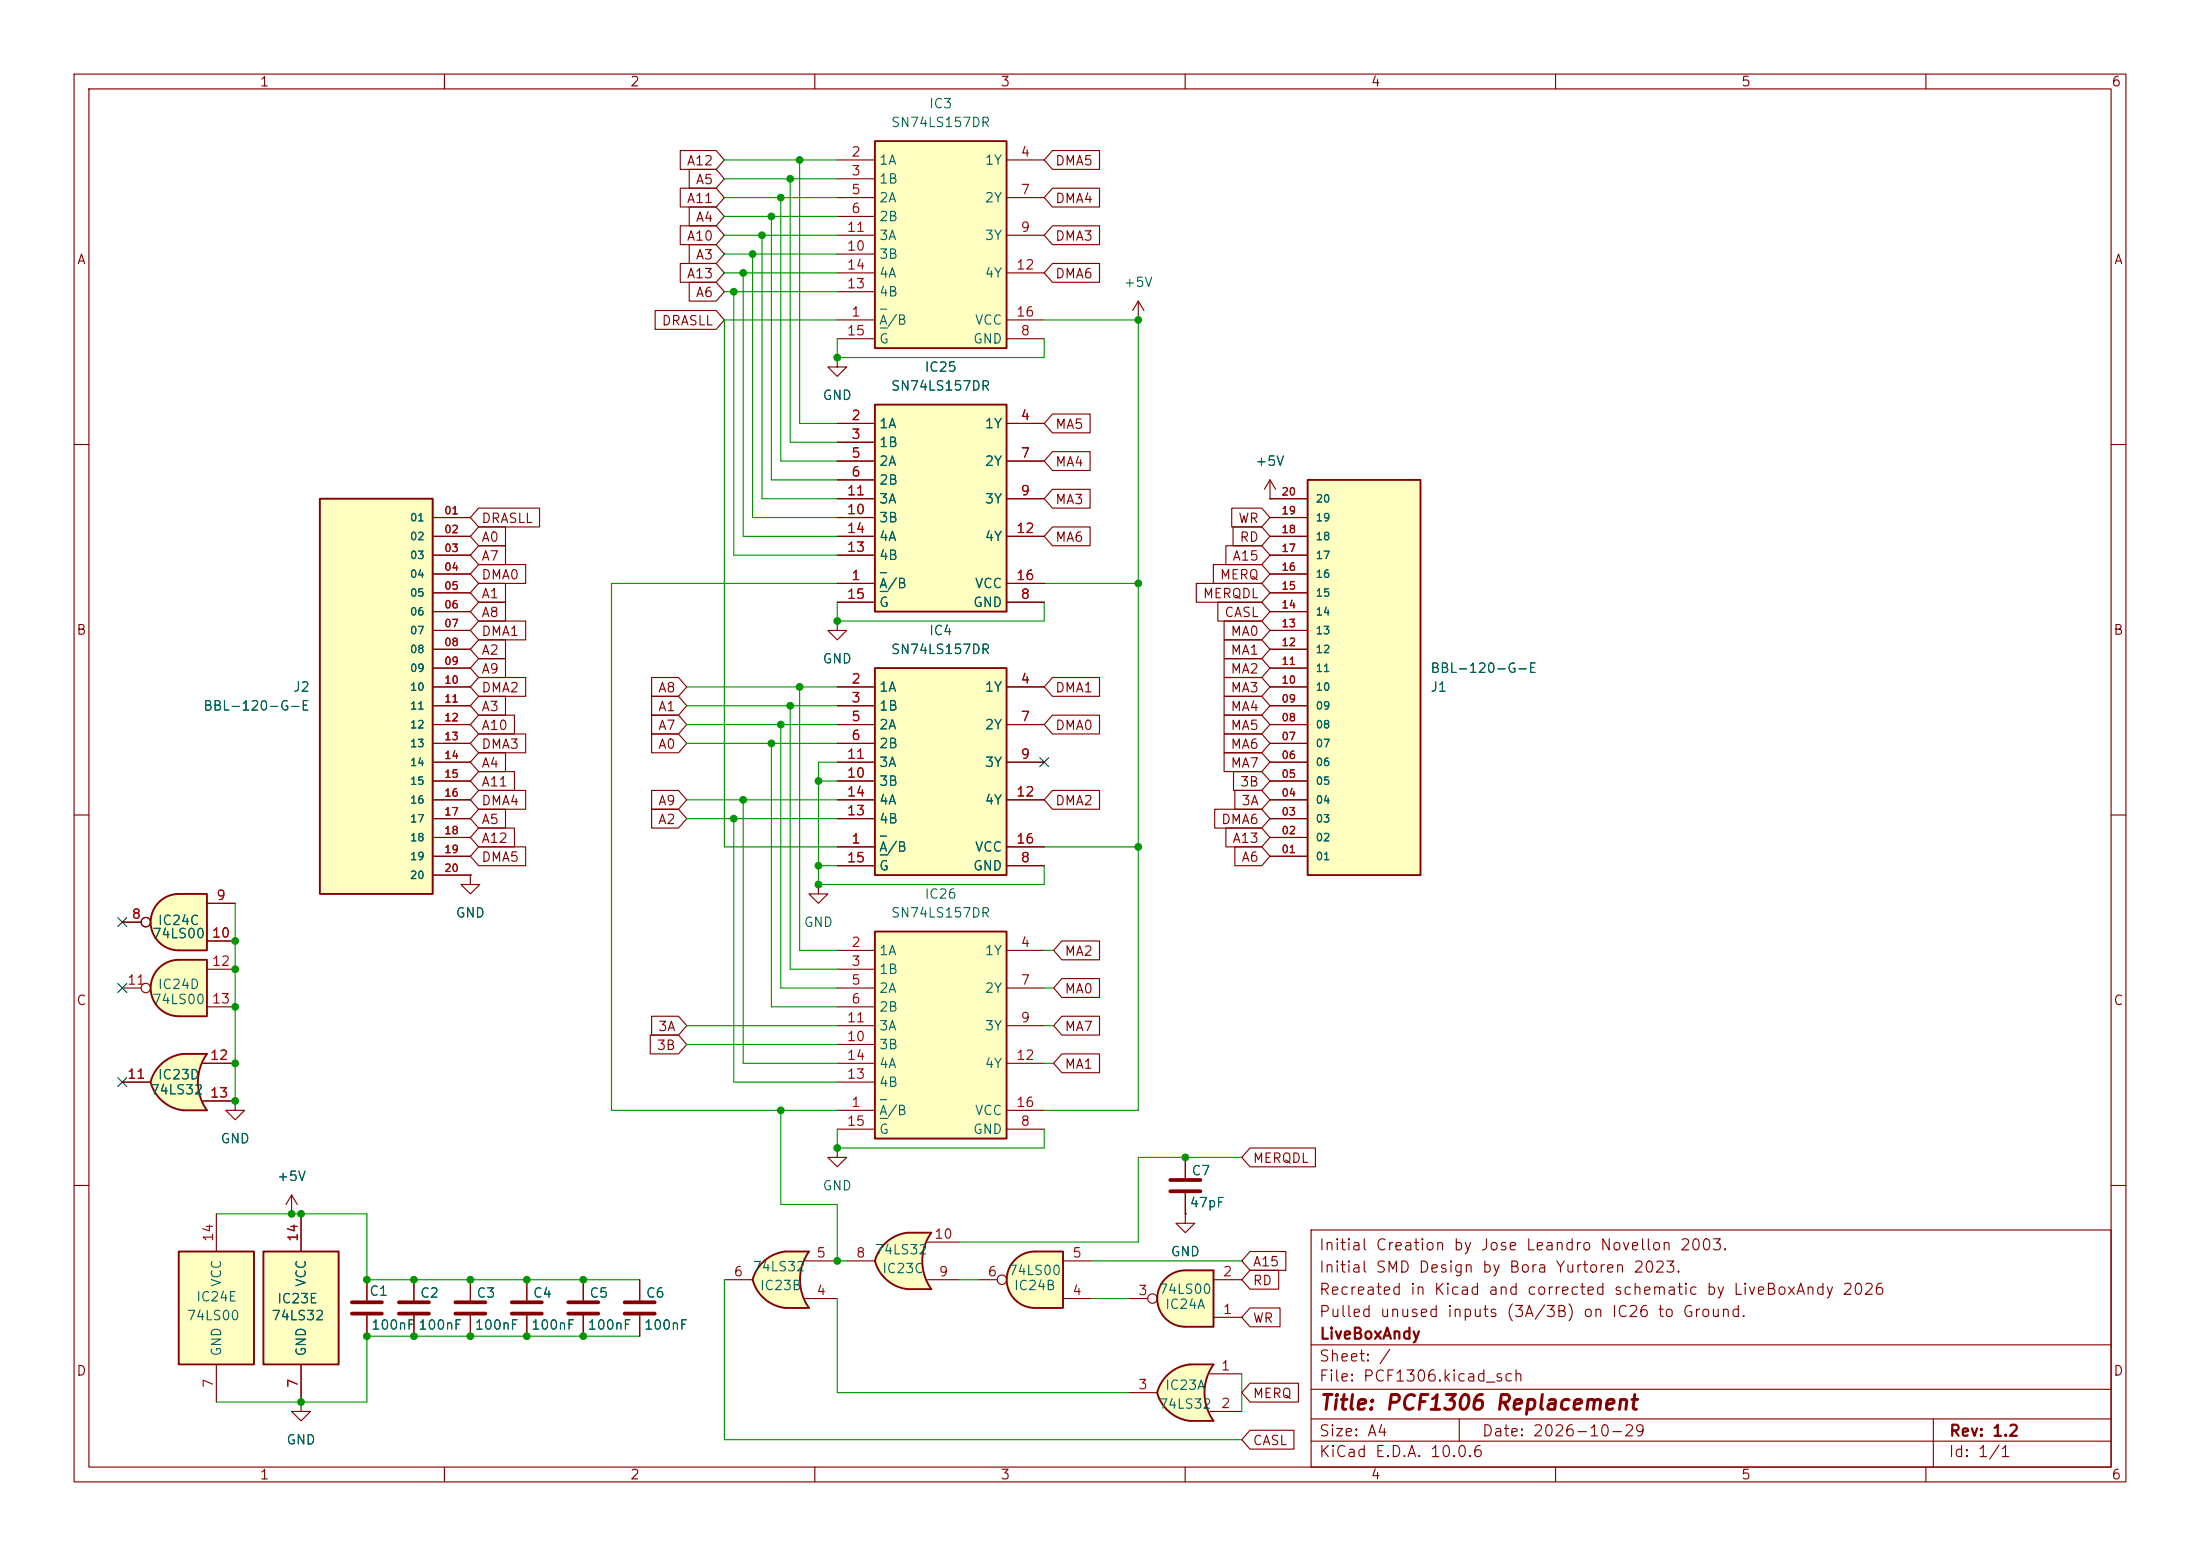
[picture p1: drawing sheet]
<svg xmlns="http://www.w3.org/2000/svg" width="297mm" height="210mm" viewBox="0 0 297 210" stroke-linecap="round" stroke-linejoin="round" font-family="sans-serif">
<g fill="none" stroke="#840000" stroke-width=".15">
<path d="M10 10h277v190h-277zM12 12h273v186h-273zM60 10v2M110 10v2M160 10v2M210 10v2M260 10v2M10 60h2M171.4 67.3h.1M171.4 64.8l-.7 1.2M171.4 64.8l.8 1.2M171.4 64.8v2.5"/>
<path d="M285 60h2M113 83.8v1.3h1.3l-1.3 1.3-1.2-1.3h1.2M113 83.8h.1M10 110h2M285 110h2M10 160h2M177 166h108v32h-108zM285 160h2M60 198v2M110 198v2M160 198v2M177 194.5h108"/>
<path d="M177 191.5h108M177 187.5h108M177 181.5h108M197 191.5v3M210 198v2M260 198v2M261 191.5v6.5"/>
</g>
<path d="M176.5 64.8h15.3v53.3h-15.3z" fill="#ffffc2"/>
<path d="M176.5 64.8h15.3v53.3h-15.3z" fill="none" stroke="#840000" stroke-width=".25"/>
<g fill="none" stroke="#840000" stroke-width=".15">
<path d="M113 48.3v1.2h1.3l-1.3 1.3-1.2-1.3h1.2M113 48.3h.1M171.4 77.5h5.1M171.4 74.9h5.1M171.4 72.4h5.1M171.4 69.9h5.1M171.4 67.3h5.1M171.4 97.8h5.1M171.4 95.3h5.1M171.4 92.7h5.1M171.4 90.2h5.1M171.4 87.6h5.1"/>
<path d="M171.4 85.1h5.1M171.4 82.6h5.1M171.4 80h5.1M171.4 115.6h5.1M171.4 113h5.1M171.4 110.5h5.1M171.4 108h5.1M171.4 105.4h5.1M171.4 102.9h5.1M171.4 100.3h5.1"/>
</g>
<path d="M118.1 54.6h17.8v28h-17.8z" fill="#ffffc2"/>
<path d="M118.1 54.6h17.8v28h-17.8z" fill="none" stroke="#840000" stroke-width=".25"/>
<g fill="none" stroke="#840000" stroke-width=".15">
<path d="M113 57.2h5.1M113 59.7h5.1M135.9 57.2h5.1M113 78.7h5.1M113 62.2h5.1M113 64.8h5.1M113 67.3h5.1M113 69.9h5.1M113 72.4h5.1M113 74.9h5.1M135.9 78.7h5.1M135.9 62.2h5.1"/>
<path d="M135.9 67.3h5.1M135.9 72.4h5.1M113 81.3h5.1M135.9 81.3h5.1"/>
</g>
<path d="M118.8 77.3h.9M118.8 79.8h1.1" fill="none" stroke="#006464" stroke-width=".15"/>
<path d="M118.1 90.2h17.8v27.9h-17.8z" fill="#ffffc2"/>
<path d="M118.1 90.2h17.8v27.9h-17.8z" fill="none" stroke="#840000" stroke-width=".25"/>
<g fill="none" stroke="#840000" stroke-width=".15">
<path d="M113 92.7h5.1M113 95.3h5.1M113 97.8h5.1M135.9 92.7h5.1M135.9 97.8h5.1M113 114.3h5.1M113 100.3h5.1M113 116.8h5.1M113 102.9h5.1M113 105.4h5.1M113 108h5.1M113 110.5h5.1"/>
<path d="M135.9 114.3h5.1M135.9 116.8h5.1M135.9 102.9h5.1M135.9 108h5.1"/>
</g>
<path d="M118.8 112.9h.9M118.8 115.4h1.1" fill="none" stroke="#006464" stroke-width=".15"/>
<path d="M118.1 19.1h17.8v27.9h-17.8z" fill="#ffffc2"/>
<path d="M118.1 19.1h17.8v27.9h-17.8z" fill="none" stroke="#840000" stroke-width=".25"/>
<g fill="none" stroke="#840000" stroke-width=".15">
<path d="M113 21.6h5.1M113 24.1h5.1M113 26.7h5.1M113 29.2h5.1M113 31.8h5.1M113 34.3h5.1M113 36.8h5.1M113 39.4h5.1M135.9 21.6h5.1M135.9 26.7h5.1M135.9 31.8h5.1M135.9 36.8h5.1"/>
<path d="M113 43.2h5.1M113 45.7h5.1M135.9 43.2h5.1M135.9 45.7h5.1M153.7 43.2h.1M153.7 40.6l-.8 1.3M153.7 40.6l.7 1.3M153.7 40.6v2.6M63.5 118.1v1.3h1.3l-1.3 1.3-1.3-1.3h1.3M63.5 118.1h.1"/>
</g>
<path d="M118.8 41.7h.9M118.8 44.3h1.1" fill="none" stroke="#006464" stroke-width=".15"/>
<path d="M43.2 67.3h15.2v53.4h-15.2z" fill="#ffffc2"/>
<path d="M43.2 67.3h15.2v53.4h-15.2z" fill="none" stroke="#840000" stroke-width=".25"/>
<g fill="none" stroke="#840000" stroke-width=".15">
<path d="M58.4 69.9h5.1M58.4 72.4h5.1M58.4 74.9h5.1M58.4 77.5h5.1M58.4 80h5.1M58.4 82.6h5.1M58.4 85.1h5.1M58.4 87.6h5.1M58.4 90.2h5.1M58.4 92.7h5.1M58.4 95.3h5.1M58.4 97.8h5.1"/>
<path d="M58.4 100.3h5.1M58.4 102.9h5.1M58.4 105.4h5.1M58.4 108h5.1M58.4 110.5h5.1M58.4 113h5.1M58.4 115.6h5.1M58.4 118.1h5.1M31.7 148.6v1.3h1.3l-1.3 1.2-1.2-1.2h1.2M31.7 148.6h.1M39.4 163.8h.1M39.4 161.3l-.8 1.3"/>
<path d="M39.4 161.3l.7 1.3M39.4 161.3v2.5"/>
</g>
<path d="M24.8 142.2h3.1M24.8 149.9h3.1" fill="none" stroke="#ffffc2" stroke-width=".14"/>
<g fill="#ffffc2" stroke="#ffffc2" stroke-width=".14">
<path d="M20.3 146.1l5-1.4-.6 5.2a5.2 5.2 0 0 1-4.4-3.8z"/>
<path d="M21.6 143.8a5.1 5.1 0 0 1 3.1-1.6l.6 5.2-5-1.3 .5-1.2z"/>
</g>
<path d="M24.8 142.2h3.1a6.6 6.6 0 0 0 0 7.7h-3.1z" fill="#ffffc2"/>
<path d="M24.7 142.2a5.1 5.1 0 0 0-4.4 3.9 5.2 5.2 0 0 0 4.4 3.8M24.8 142.2h3.1a6.6 6.6 0 0 0 0 7.7h-3.1" fill="none" stroke="#840000" stroke-width=".25"/>
<path d="M16.5 146.1h3.8M27.4 143.5h4.3M27.4 148.6h4.3" fill="none" stroke="#840000" stroke-width=".15"/>
<path d="M21.4 121.8a3.8 3.8 0 0 1 2.7-1.1v7.6a3.8 3.8 0 0 1-3.5-2.4 3.8 3.8 0 0 1 .8-4.1z" fill="#ffffc2" stroke="#ffffc2" stroke-width=".14"/>
<path d="M24.1 120.7h3.8v7.6h-3.8z" fill="#ffffc2"/>
<path d="M21.4 121.8a3.8 3.8 0 0 1 2.7-1.1h3.8v7.6h-3.8a3.8 3.8 0 0 1-3.5-2.4 3.8 3.8 0 0 1 .8-4.1z" fill="none" stroke="#840000" stroke-width=".25"/>
<g fill="none" stroke="#840000" stroke-width=".15">
<path d="M16.5 124.5h2.5M27.9 121.9h3.8M27.9 127h3.8"/>
<circle cx="19.7" cy="124.5" r=".63"/>
</g>
<path d="M21.4 130.7a3.8 3.8 0 0 1 2.7-1.2v7.7a3.8 3.8 0 0 1-3.5-2.4 3.8 3.8 0 0 1 .8-4.1z" fill="#ffffc2" stroke="#ffffc2" stroke-width=".14"/>
<path d="M24.1 129.5h3.8v7.7h-3.8z" fill="#ffffc2"/>
<path d="M21.4 130.7a3.8 3.8 0 0 1 2.7-1.2h3.8v7.7h-3.8a3.8 3.8 0 0 1-3.5-2.4 3.8 3.8 0 0 1 .8-4.1z" fill="none" stroke="#840000" stroke-width=".25"/>
<g fill="none" stroke="#840000" stroke-width=".15">
<path d="M110.5 119.4v1.3h1.3l-1.3 1.2-1.3-1.2h1.3M110.5 119.4h.1M16.5 133.4h2.5M27.9 130.8h3.8M27.9 135.9h3.8"/>
<circle cx="19.7" cy="133.3" r=".63"/>
</g>
<path d="M118.1 125.7h17.8v28h-17.8z" fill="#ffffc2"/>
<path d="M118.1 125.7h17.8v28h-17.8z" fill="none" stroke="#840000" stroke-width=".25"/>
<g fill="none" stroke="#840000" stroke-width=".15">
<path d="M113 128.3h5.1M113 130.8h5.1M113 133.4h5.1M113 135.9h5.1M113 138.4h5.1M135.9 128.3h5.1M135.9 133.4h5.1M135.9 138.4h5.1M113 154.9v1.3h1.3l-1.3 1.3-1.2-1.3h1.2M113 154.9h.1M113 149.9h5.1M113 152.4h5.1"/>
<path d="M113 141h5.1M113 143.5h5.1M113 146.1h5.1M135.9 149.9h5.1M135.9 152.4h5.1M135.9 143.5h5.1M49.5 172.7v2.8M49.5 177.5v2.8"/>
</g>
<path d="M118.8 148.4h.9M118.8 151h1.1" fill="none" stroke="#006464" stroke-width=".15"/>
<path d="M47.5 175.8h4.1M47.5 177.3h4.1" fill="none" stroke="#840000" stroke-width=".51"/>
<path d="M157.3 172.6a3.8 3.8 0 0 1 2.7-1.1v7.6a3.8 3.8 0 0 1-3.5-2.4 3.8 3.8 0 0 1 .8-4.1z" fill="#ffffc2" stroke="#ffffc2" stroke-width=".14"/>
<path d="M160 171.5h3.8v7.6h-3.8z" fill="#ffffc2"/>
<path d="M157.3 172.6a3.8 3.8 0 0 1 2.7-1.1h3.8v7.6h-3.8a3.8 3.8 0 0 1-3.5-2.4 3.8 3.8 0 0 1 .8-4.1z" fill="none" stroke="#840000" stroke-width=".25"/>
<g fill="none" stroke="#840000" stroke-width=".15">
<path d="M152.4 175.3h2.5M163.8 177.8h3.8M163.8 172.7h3.8"/>
<circle cx="155.6" cy="175.3" r=".63"/>
</g>
<path d="M160.7 184.2h3.1M160.7 191.8h3.1" fill="none" stroke="#ffffc2" stroke-width=".14"/>
<g fill="#ffffc2" stroke="#ffffc2" stroke-width=".14">
<path d="M156.2 188l5-1.4-.6 5.2a5.2 5.2 0 0 1-4.4-3.8z"/>
<path d="M157.5 185.7a5.1 5.1 0 0 1 3.1-1.5l.6 5.1-5-1.3 .5-1.2z"/>
</g>
<path d="M160.7 184.2h3.1a6.6 6.6 0 0 0 0 7.6h-3.1z" fill="#ffffc2"/>
<path d="M156.2 188a5.2 5.2 0 0 0 4.4 3.8M160.6 184.2a5.1 5.1 0 0 0-4.4 3.8M160.7 184.2h3.1a6.6 6.6 0 0 0 0 7.6h-3.1" fill="none" stroke="#840000" stroke-width=".25"/>
<path d="M160 156.2v2.8M160 163.8v1.3h1.3l-1.3 1.3-1.3-1.3h1.3M160 163.8h.1M160 161v2.8M152.4 188h3.8M163.3 185.4h4.3M163.3 190.5h4.3" fill="none" stroke="#840000" stroke-width=".15"/>
<path d="M158 159.3h4.1M158 160.8h4.1" fill="none" stroke="#840000" stroke-width=".51"/>
<path d="M106 176.5h3.2M106 168.9h3.2" fill="none" stroke="#ffffc2" stroke-width=".14"/>
<g fill="#ffffc2" stroke="#ffffc2" stroke-width=".14">
<path d="M102.8 170.5a5.2 5.2 0 0 1 3.2-1.6l.6 5.2-5-1.4 .4-1.1z"/>
<path d="M101.6 172.7l5-1.3-.6 5.1a5.1 5.1 0 0 1-4.4-3.8z"/>
</g>
<path d="M106 168.9h3.2a6.7 6.7 0 0 0 0 7.6h-3.2z" fill="#ffffc2"/>
<path d="M101.6 172.7a5.1 5.1 0 0 0 4.4 3.8M106 168.9a5.2 5.2 0 0 0-4.4 3.8M106 168.9h3.2a6.6 6.6 0 0 0 0 7.6h-3.2" fill="none" stroke="#840000" stroke-width=".25"/>
<path d="M97.8 172.7h3.8M108.7 175.3h4.3M108.7 170.2h4.3" fill="none" stroke="#840000" stroke-width=".15"/>
<path d="M137 170a3.8 3.8 0 0 1 2.7-1.1v7.6a3.8 3.8 0 0 1-3.5-2.3 3.8 3.8 0 0 1 .8-4.2z" fill="#ffffc2" stroke="#ffffc2" stroke-width=".14"/>
<path d="M139.7 168.9h3.8v7.6h-3.8z" fill="#ffffc2"/>
<path d="M137 170a3.8 3.8 0 0 1 2.7-1.1h3.8v7.6h-3.8a3.8 3.8 0 0 1-3.5-2.3 3.8 3.8 0 0 1 .8-4.2z" fill="none" stroke="#840000" stroke-width=".25"/>
<g fill="none" stroke="#840000" stroke-width=".15">
<path d="M132.1 172.7h2.5M143.5 175.3h3.8M143.5 170.2h3.8"/>
<circle cx="135.3" cy="172.7" r=".63"/>
</g>
<path d="M122.6 174h3.1M122.6 166.4h3.1" fill="none" stroke="#ffffc2" stroke-width=".14"/>
<g fill="#ffffc2" stroke="#ffffc2" stroke-width=".14">
<path d="M119.4 168a5.2 5.2 0 0 1 3.1-1.6l.6 5.1-5-1.3 .5-1.1z"/>
<path d="M118.1 170.2l5-1.3-.6 5.1a5.1 5.1 0 0 1-4.4-3.8z"/>
</g>
<path d="M122.6 166.4h3.1a6.7 6.7 0 0 0 0 7.6h-3.1z" fill="#ffffc2"/>
<path d="M122.5 166.4a5.2 5.2 0 0 0-4.4 3.8 5.2 5.2 0 0 0 4.4 3.8M122.6 166.4h3.1a6.6 6.6 0 0 0 0 7.6h-3.1" fill="none" stroke="#840000" stroke-width=".25"/>
<path d="M63.5 172.7v2.8M63.5 177.5v2.8M71.1 172.7v2.8M71.1 177.5v2.8M114.3 170.2h3.8M125.2 172.7h4.3M125.2 167.6h4.3M40.6 189.2v1.3h1.3l-1.3 1.3-1.2-1.3h1.2M40.6 189.2h.1" fill="none" stroke="#840000" stroke-width=".15"/>
<path d="M61.5 175.8h4M61.5 177.3h4M69.1 175.8h4.1M69.1 177.3h4.1" fill="none" stroke="#840000" stroke-width=".51"/>
<path d="M24.1 168.9h10.2v15.3h-10.2z" fill="#ffffc2"/>
<path d="M24.1 168.9h10.2v15.3h-10.2z" fill="none" stroke="#840000" stroke-width=".25"/>
<path d="M29.2 163.8v5.1M29.2 184.2v5" fill="none" stroke="#840000" stroke-width=".15"/>
<path d="M35.6 168.9h10.1v15.3h-10.1z" fill="#ffffc2"/>
<path d="M35.6 168.9h10.1v15.3h-10.1z" fill="none" stroke="#840000" stroke-width=".25"/>
<g fill="none" stroke="#840000" stroke-width=".15">
<path d="M91.8 20.3h4.9l1.1 1.3-1.1 1.3h-4.9zM91.8 30.5h4.9l1.1 1.3-1.1 1.2h-4.9zM91.8 25.4h4.9l1.1 1.3-1.1 1.2h-4.9zM91.8 35.6h4.9l1.1 1.2-1.1 1.3h-4.9zM93 27.9h3.7l1.1 1.3-1.1 1.3h-3.7zM93 33h3.7l1.1 1.3-1.1 1.3h-3.7zM93 38.1h3.7l1.1 1.3-1.1 1.2h-3.7zM93 22.9h3.7l1.1 1.2-1.1 1.3h-3.7zM142.1 25.4h6.3v2.5h-6.3l-1.1-1.2zM142.1 20.3h6.3v2.6h-6.3l-1.1-1.3zM142.1 35.6h6.3v2.5h-6.3l-1.1-1.3zM142.1 30.5h6.3v2.5h-6.3l-1.1-1.2z"/>
<path d="M88.5 41.9h8.2l1.1 1.3-1.1 1.3h-8.2zM113 48.3h.1M113 57.2h5.1M113 59.7h5.1M135.9 57.2h5.1M142.1 55.9h5.1v2.5h-5.1l-1.1-1.2zM58.4 69.9h5.1M58.4 72.4h5.1M58.4 74.9h5.1M58.4 77.5h5.1M64.6 68.6h8.2v2.5h-8.2l-1.1-1.2zM64.6 76.2h6.4v2.5h-6.4l-1.1-1.2z"/>
<path d="M64.6 78.7h3.6v2.6h-3.6l-1.1-1.3zM64.6 73.7h3.6v2.5h-3.6l-1.1-1.3zM64.6 71.1h3.6v2.6h-3.6l-1.1-1.3zM113 78.7h5.1M113 62.2h5.1M113 64.8h5.1M113 67.3h5.1M113 69.9h5.1M113 72.4h5.1M113 74.9h5.1M135.9 78.7h5.1M135.9 62.2h5.1"/>
<path d="M135.9 67.3h5.1M135.9 72.4h5.1M142.1 61h5.1v2.5h-5.1l-1.1-1.3zM142.1 71.1h5.1v2.6h-5.1l-1.1-1.3zM142.1 66h5.1v2.6h-5.1l-1.1-1.3zM161.5 78.7h8.8l1.1 1.3-1.1 1.3h-8.8zM163.8 76.2h6.5l1.1 1.3-1.1 1.2h-6.5zM165.5 73.7h4.8l1.1 1.2-1.1 1.3h-4.8zM166.3 68.6h4l1.1 1.3-1.1 1.2h-4zM166.5 71.1h3.8l1.1 1.3-1.1 1.3h-3.8zM171.4 67.3h.1M171.4 67.3h5.1"/>
<path d="M171.4 69.9h5.1M171.4 72.4h5.1M171.4 74.9h5.1M171.4 77.5h5.1M58.4 92.7h5.1M58.4 95.3h5.1M58.4 97.8h5.1M58.4 90.2h5.1M58.4 87.6h5.1M58.4 85.1h5.1M58.4 82.6h5.1M58.4 80h5.1"/>
<path d="M64.6 94h3.6v2.5h-3.6l-1.1-1.2zM64.6 91.4h6.4v2.6h-6.4l-1.1-1.3zM64.6 86.4h3.6v2.5h-3.6l-1.1-1.3zM64.6 99.1h6.4v2.5h-6.4l-1.1-1.3zM64.6 96.5h4.9v2.6h-4.9l-1.1-1.3zM64.6 88.9h3.6v2.5h-3.6l-1.1-1.2zM64.6 81.3h3.6v2.5h-3.6l-1.1-1.2zM64.6 83.8h6.4v2.6h-6.4l-1.1-1.3zM88 91.4h3.6l1.1 1.3-1.1 1.3h-3.6zM88 96.5h3.6l1.1 1.3-1.1 1.3h-3.6zM88 94h3.6l1.1 1.3-1.1 1.2h-3.6zM88 99.1h3.6l1.1 1.2-1.1 1.3h-3.6z"/>
<path d="M113 83.8h.1M113 81.3h5.1M113 92.7h5.1M113 95.3h5.1M113 97.8h5.1M135.9 81.3h5.1M135.9 92.7h5.1M135.9 97.8h5.1M142.1 91.4h6.3v2.6h-6.3l-1.1-1.3zM142.1 96.5h6.3v2.6h-6.3l-1.1-1.3zM164.4 81.3h5.9l1.1 1.3-1.1 1.2h-5.9zM165.3 91.4h5l1.1 1.3-1.1 1.3h-5z"/>
<path d="M165.3 94h5l1.1 1.3-1.1 1.2h-5zM165.3 99.1h5l1.1 1.2-1.1 1.3h-5zM165.3 88.9h5l1.1 1.3-1.1 1.2h-5zM165.3 96.5h5l1.1 1.3-1.1 1.3h-5zM165.3 86.4h5l1.1 1.2-1.1 1.3h-5zM165.3 83.8h5l1.1 1.3-1.1 1.3h-5zM171.4 92.7h5.1M171.4 95.3h5.1M171.4 97.8h5.1M171.4 90.2h5.1M171.4 87.6h5.1M171.4 85.1h5.1"/>
<path d="M171.4 82.6h5.1M171.4 80h5.1M58.4 100.3h5.1M58.4 102.9h5.1M58.4 105.4h5.1M58.4 108h5.1M58.4 110.5h5.1M58.4 115.6h5.1M58.4 113h5.1M58.4 118.1h5.1M63.5 118.1h.1M64.6 101.6h3.6v2.5h-3.6l-1.1-1.2z"/>
<path d="M64.6 109.2h3.6v2.6h-3.6l-1.1-1.3zM64.6 104.1h4.9v2.6h-4.9l-1.1-1.3zM64.6 111.8h4.9v2.5h-4.9l-1.1-1.3zM64.6 114.3h6.4v2.5h-6.4l-1.1-1.2zM64.6 106.7h6.4v2.5h-6.4l-1.1-1.2zM88 106.7h3.6l1.1 1.3-1.1 1.2h-3.6zM88 109.2h3.6l1.1 1.3-1.1 1.3h-3.6zM113 114.3h5.1M113 100.3h5.1M113 116.8h5.1M113 102.9h5.1M113 105.4h5.1"/>
<path d="M113 108h5.1M113 110.5h5.1M135.9 114.3h5.1M135.9 116.8h5.1M135.9 102.9h5.1M135.9 108h5.1M142.1 106.7h6.3v2.5h-6.3l-1.1-1.2zM164 109.2h6.3l1.1 1.3-1.1 1.3h-6.3zM165.3 101.6h5l1.1 1.3-1.1 1.2h-5zM165.5 111.8h4.8l1.1 1.2-1.1 1.3h-4.8zM166.5 104.1h3.8l1.1 1.3-1.1 1.3h-3.8zM166.7 114.3h3.6l1.1 1.3-1.1 1.2h-3.6z"/>
<path d="M166.7 106.7h3.6l1.1 1.3-1.1 1.2h-3.6zM171.4 100.3h5.1M171.4 102.9h5.1M171.4 105.4h5.1M171.4 108h5.1M171.4 110.5h5.1M171.4 115.6h5.1M171.4 113h5.1M16.5 124.5h2.5M27.9 121.9h3.8M27.9 127h3.8M87.8 139.7h3.8l1.1 1.3-1.1 1.2h-3.8z"/>
<path d="M88 137.2h3.6l1.1 1.2-1.1 1.3h-3.6zM143.4 127h5v2.5h-5l-1.2-1.2zM143.4 132.1h5v2.5h-5l-1.2-1.2zM143.4 137.2h5v2.5h-5l-1.2-1.3zM16.5 146.1h3.8M27.4 143.5h4.3M27.4 148.6h4.3M31.7 148.6h.1M143.4 142.2h5v2.6h-5l-1.2-1.3zM160 156.2v2.8M168.8 154.9h8.8v2.6h-8.8l-1.2-1.3zM39.4 163.8h.1"/>
<path d="M40.6 163.8v5.1M49.5 172.7v2.8M49.5 177.5v2.8M55.9 172.7v2.8M55.9 177.5v2.8M63.5 172.7v2.8M63.5 177.5v2.8M71.1 172.7v2.8M71.1 177.5v2.8M78.7 172.7v2.8M78.7 177.5v2.8M86.4 172.7v2.8"/>
<path d="M86.4 177.5v2.8M160 163.8h.1M160 161v2.8M168.8 168.9h4.8v2.6h-4.8l-1.2-1.3zM168.8 176.5h4v2.6h-4l-1.2-1.3zM168.8 171.4h3.8v2.6h-3.8l-1.2-1.3zM40.6 189.2h.1M40.6 184.2v5M168.8 186.7h6.5v2.5h-6.5l-1.2-1.2zM168.8 193h5.9v2.6h-5.9l-1.2-1.3z"/>
<circle cx="19.7" cy="124.5" r=".63"/>
</g>
<path d="M53.8 175.8h4.1M53.8 177.3h4.1M76.7 175.8h4.1M76.7 177.3h4.1M84.3 175.8h4.1M84.3 177.3h4.1" fill="none" stroke="#840000" stroke-width=".51"/>
<g fill="none" stroke="#009600" stroke-width=".15">
<path d="M97.8 39.4h15.2M97.8 36.8h15.2M97.8 34.3h15.2M97.8 21.6h15.2M97.8 24.1h15.2M97.8 31.8h15.2M97.8 29.2h15.2M97.8 26.7h15.2M99.1 39.4v35.5h13.9M100.3 36.8v35.6h12.7M101.6 34.3v35.6h11.4M102.9 31.8v35.5h10.1"/>
<path d="M104.1 29.2v35.6h8.9M105.4 26.7v35.5h7.6M106.7 24.1v35.6h6.3M107.9 21.6v35.6h5.1M113 43.2h-15.2v71.1h15.2M113 45.7v2.6h28v-2.6M141 43.2h12.7v106.7h-12.7M113 78.7h-30.5v71.2h30.5M141 78.7h12.7M92.7 97.8h20.3M92.7 95.3h20.3M92.7 92.7h20.3"/>
<path d="M105.4 97.8v35.6h7.6M106.7 95.3v35.5h6.3M107.9 92.7v35.6h5.1M113 81.3v2.5h28v-2.5M92.7 100.3h20.3M92.7 108h20.3M92.7 110.5h20.3M99.1 110.5v35.6h13.9M100.3 108v35.5h12.7M104.1 100.3v35.6h8.9M110.5 116.8h2.5M110.5 105.4h2.5"/>
<path d="M113 102.9h-2.5v16.5h30.5v-2.6M141 114.3h12.7M31.7 121.9v26.7M92.7 138.4h20.3M141 133.4h1.2M141 128.3h1.2M141 138.4h1.2M92.7 141h20.3M105.4 149.9v12.7h7.6v7.6h1.3M113 152.4v2.5h28v-2.5M141 143.5h1.2M167.6 156.2h-13.9v11.4h-24.2"/>
<path d="M29.2 163.8h20.3v8.9h36.9M97.8 172.7v21.6h69.8M113 175.3v12.7h39.4M129.5 172.7h2.6M147.3 175.3h5.1M147.3 170.2h20.3M86.4 180.3h-36.9v8.9h-20.3M167.6 185.4v5.1"/>
</g>
<path d="M140.4 102.3l1.2 1.2M141.6 102.3l-1.2 1.2M15.9 123.9l1.2 1.2M15.9 132.7l1.2 1.3M17.1 123.9l-1.2 1.2M17.1 132.7l-1.2 1.3M15.9 145.4l1.2 1.3M17.1 145.4l-1.2 1.3" fill="none" stroke="#000084" stroke-width=".15"/>
<path d="M118.8 77.3h.9M118.8 79.8h1.1M118.8 112.9h.9M118.8 115.4h1.1" fill="none" stroke="#006464" stroke-width=".15"/>
<g fill="#009600" stroke="#009600" stroke-width=".14">
<circle cx="101.6" cy="34.3" r=".46"/>
<circle cx="104.1" cy="29.2" r=".46"/>
<circle cx="102.9" cy="31.8" r=".46"/>
<circle cx="99.1" cy="39.4" r=".46"/>
<circle cx="113" cy="48.3" r=".46"/>
<circle cx="113" cy="83.8" r=".46"/>
<circle cx="107.9" cy="92.7" r=".46"/>
<circle cx="153.7" cy="43.2" r=".46"/>
<circle cx="106.7" cy="95.3" r=".46"/>
<circle cx="153.7" cy="78.7" r=".46"/>
<circle cx="100.3" cy="108" r=".46"/>
<circle cx="104.1" cy="100.3" r=".46"/>
<circle cx="100.3" cy="36.8" r=".46"/>
<circle cx="106.7" cy="24.1" r=".46"/>
<circle cx="105.4" cy="26.7" r=".46"/>
<circle cx="107.9" cy="21.6" r=".46"/>
<circle cx="31.7" cy="135.9" r=".46"/>
<circle cx="31.7" cy="130.8" r=".46"/>
<circle cx="31.7" cy="127" r=".46"/>
<circle cx="49.5" cy="172.7" r=".46"/>
<circle cx="55.9" cy="172.7" r=".46"/>
<circle cx="39.4" cy="163.8" r=".46"/>
<circle cx="40.6" cy="163.8" r=".46"/>
<circle cx="31.7" cy="148.6" r=".46"/>
<circle cx="31.7" cy="143.5" r=".46"/>
<circle cx="110.5" cy="116.8" r=".46"/>
<circle cx="105.4" cy="97.8" r=".46"/>
<circle cx="110.5" cy="105.4" r=".46"/>
<circle cx="110.5" cy="119.4" r=".46"/>
<circle cx="99.1" cy="110.5" r=".46"/>
<circle cx="105.4" cy="149.9" r=".46"/>
<circle cx="153.7" cy="114.3" r=".46"/>
<circle cx="160" cy="156.2" r=".46"/>
<circle cx="113" cy="154.9" r=".46"/>
<circle cx="113" cy="170.2" r=".46"/>
<circle cx="71.1" cy="172.7" r=".46"/>
<circle cx="71.1" cy="180.3" r=".46"/>
<circle cx="78.7" cy="172.7" r=".46"/>
<circle cx="63.5" cy="180.3" r=".46"/>
<circle cx="63.5" cy="172.7" r=".46"/>
<circle cx="40.6" cy="189.2" r=".46"/>
<circle cx="49.5" cy="180.3" r=".46"/>
<circle cx="78.7" cy="180.3" r=".46"/>
<circle cx="55.9" cy="180.3" r=".46"/>
</g>
<text font-size="2" fill="#840000" x="178" y="190.8">Title: PCF1306 Replacement</text>
<g font-size="1.5" fill="#840000">
<text x="178" y="172.1">Initial SMD Design by Bora Yurtoren 2023.</text>
<text x="178" y="169.1">Initial Creation by Jose Leandro Novellon 2003.</text>
<text x="178" y="178.1">Pulled unused inputs (3A/3B) on IC26 to Ground.</text>
<text x="178" y="175.1">Recreated in Kicad and corrected schematic by LiveBoxAndy 2026</text>
<text x="178" y="184.1">Sheet: /</text>
<text x="178" y="181.1">LiveBoxAndy</text>
<text x="178" y="186.8">File: PCF1306.kicad_sch</text>
<text x="178" y="197">KiCad E.D.A. 10.0.6</text>
<text x="178" y="194.2">Size: A4</text>
<text x="200" y="194.2">Date: 2026-10-29</text>
<text x="263" y="197">Id: 1/1</text>
<text x="263" y="194.2">Rev: 1.2</text>
</g>
<g font-size="1.3" fill="#840000">
<text x="35" y="12">1</text>
<text x="85" y="12">2</text>
<text x="135" y="12">3</text>
<text x="185" y="12">4</text>
<text x="235" y="12">5</text>
<text x="285" y="12">6</text>
<text x="92.6" y="22.6">A12</text>
<text x="142.4" y="22.6">DMA5</text>
<text x="92.6" y="27.7">A11</text>
<text x="93.8" y="25.2">A5</text>
<text x="142.4" y="27.7">DMA4</text>
<text x="10.3" y="36">A</text>
<text x="92.6" y="32.8">A10</text>
<text x="93.8" y="30.3">A4</text>
<text x="93.8" y="35.3">A3</text>
<text x="142.4" y="32.8">DMA3</text>
<text x="285.3" y="36">A</text>
<text x="92.6" y="37.9">A13</text>
<text x="93.8" y="40.4">A6</text>
<text x="142.4" y="37.9">DMA6</text>
<text x="89.2" y="44.2">DRASLL</text>
<text x="142.4" y="58.2">MA5</text>
<text x="142.4" y="63.3">MA4</text>
<text x="64.9" y="70.9">DRASLL</text>
<text x="142.4" y="68.4">MA3</text>
<text x="167.1" y="70.9">WR</text>
<text x="64.9" y="76">A7</text>
<text x="64.9" y="73.4">A0</text>
<text x="142.4" y="73.4">MA6</text>
<text x="166.3" y="76">A15</text>
<text x="167.3" y="73.4">RD</text>
<text x="64.9" y="83.6">A8</text>
<text x="64.9" y="78.5">DMA0</text>
<text x="64.9" y="81.1">A1</text>
<text x="162.3" y="81.1">MERQDL</text>
<text x="164.6" y="78.5">MERQ</text>
<text x="165.2" y="83.6">CASL</text>
<text x="10.2" y="86">B</text>
<text x="64.9" y="88.7">A2</text>
<text x="64.9" y="86.1">DMA1</text>
<text x="166" y="88.7">MA1</text>
<text x="166" y="86.1">MA0</text>
<text x="285.2" y="86">B</text>
<text x="64.9" y="93.8">DMA2</text>
<text x="64.9" y="91.2">A9</text>
<text x="88.8" y="93.8">A8</text>
<text x="142.4" y="93.8">DMA1</text>
<text x="166" y="93.8">MA3</text>
<text x="166" y="91.2">MA2</text>
<text x="64.9" y="96.3">A3</text>
<text x="64.9" y="101.4">DMA3</text>
<text x="64.9" y="98.8">A10</text>
<text x="88.8" y="98.8">A7</text>
<text x="88.8" y="96.3">A1</text>
<text x="88.8" y="101.4">A0</text>
<text x="142.4" y="98.8">DMA0</text>
<text x="166" y="96.3">MA4</text>
<text x="166" y="101.4">MA6</text>
<text x="166" y="98.8">MA5</text>
<text x="64.9" y="103.9">A4</text>
<text x="64.9" y="106.5">A11</text>
<text x="166" y="103.9">MA7</text>
<text x="167.3" y="106.5">3B</text>
<text x="64.9" y="111.5">A5</text>
<text x="64.9" y="109">DMA4</text>
<text x="88.8" y="109">A9</text>
<text x="88.8" y="111.5">A2</text>
<text x="142.4" y="109">DMA2</text>
<text x="164.8" y="111.5">DMA6</text>
<text x="167.5" y="109">3A</text>
<text x="64.9" y="114.1">A12</text>
<text x="64.9" y="116.6">DMA5</text>
<text x="166.3" y="114.1">A13</text>
<text x="167.5" y="116.6">A6</text>
<text x="143.6" y="129.3">MA2</text>
<text x="10.2" y="136">C</text>
<text x="143.6" y="134.4">MA0</text>
<text x="285.2" y="136">C</text>
<text x="88.6" y="142">3B</text>
<text x="88.8" y="139.5">3A</text>
<text x="143.6" y="139.5">MA7</text>
<text x="143.6" y="144.6">MA1</text>
<text x="169" y="157.3">MERQDL</text>
<text x="169" y="171.2">A15</text>
<text x="169" y="173.8">RD</text>
<text x="169" y="178.9">WR</text>
<text x="10.2" y="186">D</text>
<text x="285.2" y="186">D</text>
<text x="169" y="189">MERQ</text>
<text x="169" y="195.4">CASL</text>
<text x="35" y="200">1</text>
<text x="85" y="200">2</text>
<text x="135" y="200">3</text>
<text x="185" y="200">4</text>
<text x="235" y="200">5</text>
<text x="285" y="200">6</text>
</g>
<g font-size="1.3" fill="#006464">
<text x="120.2" y="17.5">SN74LS157DR</text>
<text x="125.3" y="14.9">IC3</text>
<text x="118.6" y="22.6">1A</text>
<text x="132.9" y="22.6">1Y</text>
<text x="118.6" y="25.1">1B</text>
<text x="118.6" y="27.6">2A</text>
<text x="132.9" y="27.6">2Y</text>
<text x="118.6" y="30.2">2B</text>
<text x="118.6" y="35.3">3B</text>
<text x="118.6" y="32.7">3A</text>
<text x="132.9" y="32.7">3Y</text>
<text x="118.6" y="40.3">4B</text>
<text x="118.6" y="37.8">4A</text>
<text x="132.9" y="37.8">4Y</text>
<text x="151.6" y="39.1">+5V</text>
<text x="118.6" y="44.1">A/B</text>
<text x="118.6" y="46.7">G</text>
<text x="131.3" y="46.7">GND</text>
<text x="131.5" y="44.1">VCC</text>
<text x="120.2" y="53">SN74LS157DR</text>
<text x="124.7" y="50.5">IC25</text>
<text x="111" y="54.3">GND</text>
<text x="118.6" y="58.1">1A</text>
<text x="132.9" y="58.1">1Y</text>
<text x="118.6" y="60.7">1B</text>
<text x="118.6" y="63.2">2A</text>
<text x="118.6" y="65.7">2B</text>
<text x="132.9" y="63.2">2Y</text>
<text x="169.4" y="63.2">+5V</text>
<text x="118.6" y="70.8">3B</text>
<text x="118.6" y="68.3">3A</text>
<text x="132.9" y="68.3">3Y</text>
<text x="118.6" y="75.9">4B</text>
<text x="118.6" y="73.4">4A</text>
<text x="132.9" y="73.4">4Y</text>
<text x="118.6" y="79.7">A/B</text>
<text x="118.6" y="82.2">G</text>
<text x="131.3" y="82.2">GND</text>
<text x="131.5" y="79.7">VCC</text>
<text x="111" y="89.9">GND</text>
<text x="120.2" y="88.6">SN74LS157DR</text>
<text x="125.3" y="86.1">IC4</text>
<text x="39.5" y="93.7">J2</text>
<text x="118.6" y="93.7">1A</text>
<text x="132.9" y="93.7">1Y</text>
<text x="193" y="93.7">J1</text>
<text x="193" y="91.1">BBL-120-G-E</text>
<text x="27.3" y="96.2">BBL-120-G-E</text>
<text x="118.6" y="96.2">1B</text>
<text x="118.6" y="98.8">2A</text>
<text x="118.6" y="101.3">2B</text>
<text x="132.9" y="98.8">2Y</text>
<text x="118.6" y="106.4">3B</text>
<text x="118.6" y="103.8">3A</text>
<text x="132.9" y="103.8">3Y</text>
<text x="118.6" y="111.5">4B</text>
<text x="118.6" y="108.9">4A</text>
<text x="132.9" y="108.9">4Y</text>
<text x="118.6" y="115.3">A/B</text>
<text x="118.6" y="117.8">G</text>
<text x="131.3" y="117.8">GND</text>
<text x="131.5" y="115.3">VCC</text>
<text x="21.2" y="125.2">IC24C</text>
<text x="61.4" y="124.2">GND</text>
<text x="108.4" y="125.4">GND</text>
<text x="120.2" y="124.2">SN74LS157DR</text>
<text x="124.7" y="121.6">IC26</text>
<text x="20.5" y="126.9">74LS00</text>
<text x="118.6" y="129.2">1A</text>
<text x="118.6" y="131.8">1B</text>
<text x="132.9" y="129.2">1Y</text>
<text x="20.5" y="135.8">74LS00</text>
<text x="21.2" y="133.8">IC24D</text>
<text x="118.6" y="134.3">2A</text>
<text x="118.6" y="136.9">2B</text>
<text x="132.9" y="134.3">2Y</text>
<text x="118.6" y="141.9">3B</text>
<text x="118.6" y="139.4">3A</text>
<text x="132.9" y="139.4">3Y</text>
<text x="20.2" y="148">74LS32</text>
<text x="21.2" y="146">IC23D</text>
<text x="118.6" y="147">4B</text>
<text x="118.6" y="144.5">4A</text>
<text x="132.9" y="144.5">4Y</text>
<text x="29.7" y="154.6">GND</text>
<text x="118.6" y="150.8">A/B</text>
<text x="118.6" y="153.4">G</text>
<text x="131.3" y="153.4">GND</text>
<text x="131.5" y="150.8">VCC</text>
<text x="37.3" y="159.7">+5V</text>
<text x="111" y="161">GND</text>
<text x="160.8" y="159">C7</text>
<text x="160.5" y="163.3">47pF</text>
<text x="30.2" y="173.8" transform="rotate(-90 30.2 173.8)">VCC</text>
<text x="41.6" y="173.8" transform="rotate(-90 41.6 173.8)">VCC</text>
<text x="101.5" y="171.9">74LS32</text>
<text x="118" y="169.6">74LS32</text>
<text x="119" y="172.2">IC23C</text>
<text x="136" y="172.4">74LS00</text>
<text x="158" y="169.9">GND</text>
<text x="25.1" y="178.5">74LS00</text>
<text x="26.4" y="176">IC24E</text>
<text x="36.6" y="178.5">74LS32</text>
<text x="37.3" y="176.2">IC23E</text>
<text x="49.8" y="175.2">C1</text>
<text x="50" y="179.8">100nF</text>
<text x="56.4" y="179.8">100nF</text>
<text x="56.6" y="175.5">C2</text>
<text x="64" y="179.8">100nF</text>
<text x="64.2" y="175.5">C3</text>
<text x="71.6" y="179.8">100nF</text>
<text x="71.9" y="175.5">C4</text>
<text x="79.2" y="179.8">100nF</text>
<text x="79.5" y="175.5">C5</text>
<text x="86.9" y="179.8">100nF</text>
<text x="87.1" y="175.5">C6</text>
<text x="102.5" y="174.4">IC23B</text>
<text x="136.8" y="174.4">IC24B</text>
<text x="156.4" y="175">74LS00</text>
<text x="157.2" y="177">IC24A</text>
<text x="30.2" y="183.2" transform="rotate(-90 30.2 183.2)">GND</text>
<text x="41.6" y="183.2" transform="rotate(-90 41.6 183.2)">GND</text>
<text x="156.4" y="190.4">74LS32</text>
<text x="157.2" y="187.9">IC23A</text>
<text x="38.6" y="195.3">GND</text>
</g>
<g font-size="1.3" fill="#a90000">
<text x="114.8" y="21.5">2</text>
<text x="114.8" y="24">3</text>
<text x="137.7" y="21.5">4</text>
<text x="114.8" y="26.5">5</text>
<text x="114.8" y="29.1">6</text>
<text x="137.7" y="26.5">7</text>
<text x="114.2" y="34.2">10</text>
<text x="114.2" y="31.6">11</text>
<text x="137.7" y="31.6">9</text>
<text x="114.2" y="39.2">13</text>
<text x="114.2" y="36.7">14</text>
<text x="137.1" y="36.7">12</text>
<text x="114.2" y="45.6">15</text>
<text x="114.8" y="43">1</text>
<text x="137.1" y="43">16</text>
<text x="137.7" y="45.6">8</text>
<text x="114.8" y="57">2</text>
<text x="114.8" y="59.6">3</text>
<text x="137.7" y="57">4</text>
<text x="114.8" y="62.1">5</text>
<text x="114.8" y="64.6">6</text>
<text x="137.7" y="62.1">7</text>
<text x="114.2" y="69.7">10</text>
<text x="114.2" y="67.2">11</text>
<text x="137.7" y="67.2">9</text>
<text x="114.2" y="74.8">13</text>
<text x="114.2" y="72.3">14</text>
<text x="137.1" y="72.3">12</text>
<text x="114.2" y="81.1">15</text>
<text x="114.8" y="78.6">1</text>
<text x="137.1" y="78.6">16</text>
<text x="137.7" y="81.1">8</text>
<text x="114.8" y="92.6">2</text>
<text x="114.8" y="95.1">3</text>
<text x="137.7" y="92.6">4</text>
<text x="114.8" y="97.7">5</text>
<text x="114.8" y="100.2">6</text>
<text x="137.7" y="97.7">7</text>
<text x="114.2" y="105.3">10</text>
<text x="114.2" y="102.7">11</text>
<text x="114.2" y="107.8">14</text>
<text x="137.1" y="107.8">12</text>
<text x="137.7" y="102.7">9</text>
<text x="114.2" y="110.4">13</text>
<text x="114.2" y="116.7">15</text>
<text x="114.8" y="114.2">1</text>
<text x="137.1" y="114.2">16</text>
<text x="137.7" y="116.7">8</text>
<text x="17.7" y="124.3">8</text>
<text x="29.1" y="121.8">9</text>
<text x="28.5" y="126.9">10</text>
<text x="28.5" y="130.7">12</text>
<text x="114.8" y="128.1">2</text>
<text x="114.8" y="130.7">3</text>
<text x="137.7" y="128.1">4</text>
<text x="17.1" y="133.2">11</text>
<text x="28.5" y="135.8">13</text>
<text x="114.8" y="133.2">5</text>
<text x="114.8" y="135.8">6</text>
<text x="137.7" y="133.2">7</text>
<text x="28.3" y="143.4">12</text>
<text x="114.2" y="140.8">10</text>
<text x="114.2" y="138.3">11</text>
<text x="114.2" y="143.4">14</text>
<text x="137.1" y="143.4">12</text>
<text x="137.7" y="138.3">9</text>
<text x="17.1" y="145.9">11</text>
<text x="28.3" y="148.5">13</text>
<text x="114.2" y="145.9">13</text>
<text x="114.8" y="149.7">1</text>
<text x="137.1" y="149.7">16</text>
<text x="114.2" y="152.3">15</text>
<text x="137.7" y="152.3">8</text>
<text x="29.1" y="167.7" transform="rotate(-90 29.1 167.7)">14</text>
<text x="40.5" y="167.7" transform="rotate(-90 40.5 167.7)">14</text>
<text x="126" y="167.5">10</text>
<text x="99" y="172.6">6</text>
<text x="110.1" y="170">5</text>
<text x="115.5" y="170">8</text>
<text x="126.6" y="172.6">9</text>
<text x="133.3" y="172.6">6</text>
<text x="144.7" y="170">5</text>
<text x="165" y="172.6">2</text>
<text x="110.1" y="175.1">4</text>
<text x="144.7" y="175.1">4</text>
<text x="153.6" y="175.1">3</text>
<text x="165" y="177.7">1</text>
<text x="164.7" y="185.3">1</text>
<text x="29.1" y="187.4" transform="rotate(-90 29.1 187.4)">7</text>
<text x="40.5" y="187.4" transform="rotate(-90 40.5 187.4)">7</text>
<text x="153.6" y="187.8">3</text>
<text x="164.7" y="190.4">2</text>
</g>
<g font-size="1" fill="#006464">
<text x="55.3" y="70.6">01</text>
<text x="177.5" y="70.6">19</text>
<text x="177.5" y="68.1">20</text>
<text x="55.3" y="73.2">02</text>
<text x="55.3" y="75.7">03</text>
<text x="177.5" y="75.7">17</text>
<text x="177.5" y="73.2">18</text>
<text x="55.3" y="78.2">04</text>
<text x="55.3" y="80.8">05</text>
<text x="55.3" y="83.3">06</text>
<text x="177.5" y="83.3">14</text>
<text x="177.5" y="80.8">15</text>
<text x="177.5" y="78.2">16</text>
<text x="55.3" y="85.9">07</text>
<text x="55.3" y="88.4">08</text>
<text x="177.5" y="88.4">12</text>
<text x="177.5" y="85.9">13</text>
<text x="55.3" y="90.9">09</text>
<text x="55.3" y="93.5">10</text>
<text x="177.5" y="93.5">10</text>
<text x="177.5" y="90.9">11</text>
<text x="55.3" y="96">11</text>
<text x="55.3" y="98.6">12</text>
<text x="55.3" y="101.1">13</text>
<text x="177.5" y="101.1">07</text>
<text x="177.5" y="98.6">08</text>
<text x="177.5" y="96">09</text>
<text x="55.3" y="103.6">14</text>
<text x="55.3" y="106.2">15</text>
<text x="177.5" y="106.2">05</text>
<text x="177.5" y="103.6">06</text>
<text x="55.3" y="108.7">16</text>
<text x="55.3" y="111.3">17</text>
<text x="55.3" y="113.8">18</text>
<text x="177.5" y="113.8">02</text>
<text x="177.5" y="111.3">03</text>
<text x="177.5" y="108.7">04</text>
<text x="55.3" y="116.3">19</text>
<text x="55.3" y="118.9">20</text>
<text x="177.5" y="116.3">01</text>
</g>
<g font-size="1" fill="#a90000">
<text x="59.9" y="69.7">01</text>
<text x="172.9" y="69.7">19</text>
<text x="172.9" y="67.1">20</text>
<text x="59.9" y="72.2">02</text>
<text x="59.9" y="74.7">03</text>
<text x="59.9" y="77.3">04</text>
<text x="172.9" y="77.3">16</text>
<text x="172.9" y="74.7">17</text>
<text x="172.9" y="72.2">18</text>
<text x="59.9" y="79.8">05</text>
<text x="59.9" y="82.4">06</text>
<text x="172.9" y="82.4">14</text>
<text x="172.9" y="79.8">15</text>
<text x="59.9" y="84.9">07</text>
<text x="59.9" y="87.4">08</text>
<text x="59.9" y="90">09</text>
<text x="172.9" y="90">11</text>
<text x="172.9" y="87.4">12</text>
<text x="172.9" y="84.9">13</text>
<text x="59.9" y="92.5">10</text>
<text x="59.9" y="95.1">11</text>
<text x="172.9" y="95.1">09</text>
<text x="172.9" y="92.5">10</text>
<text x="59.9" y="97.6">12</text>
<text x="59.9" y="100.1">13</text>
<text x="172.9" y="100.1">07</text>
<text x="172.9" y="97.6">08</text>
<text x="59.9" y="102.7">14</text>
<text x="59.9" y="105.2">15</text>
<text x="59.9" y="107.8">16</text>
<text x="172.9" y="107.8">04</text>
<text x="172.9" y="105.2">05</text>
<text x="172.9" y="102.7">06</text>
<text x="59.9" y="110.3">17</text>
<text x="59.9" y="112.8">18</text>
<text x="172.9" y="112.8">02</text>
<text x="172.9" y="110.3">03</text>
<text x="59.9" y="115.4">19</text>
<text x="59.9" y="117.9">20</text>
<text x="172.9" y="115.4">01</text>
</g>
</svg>
